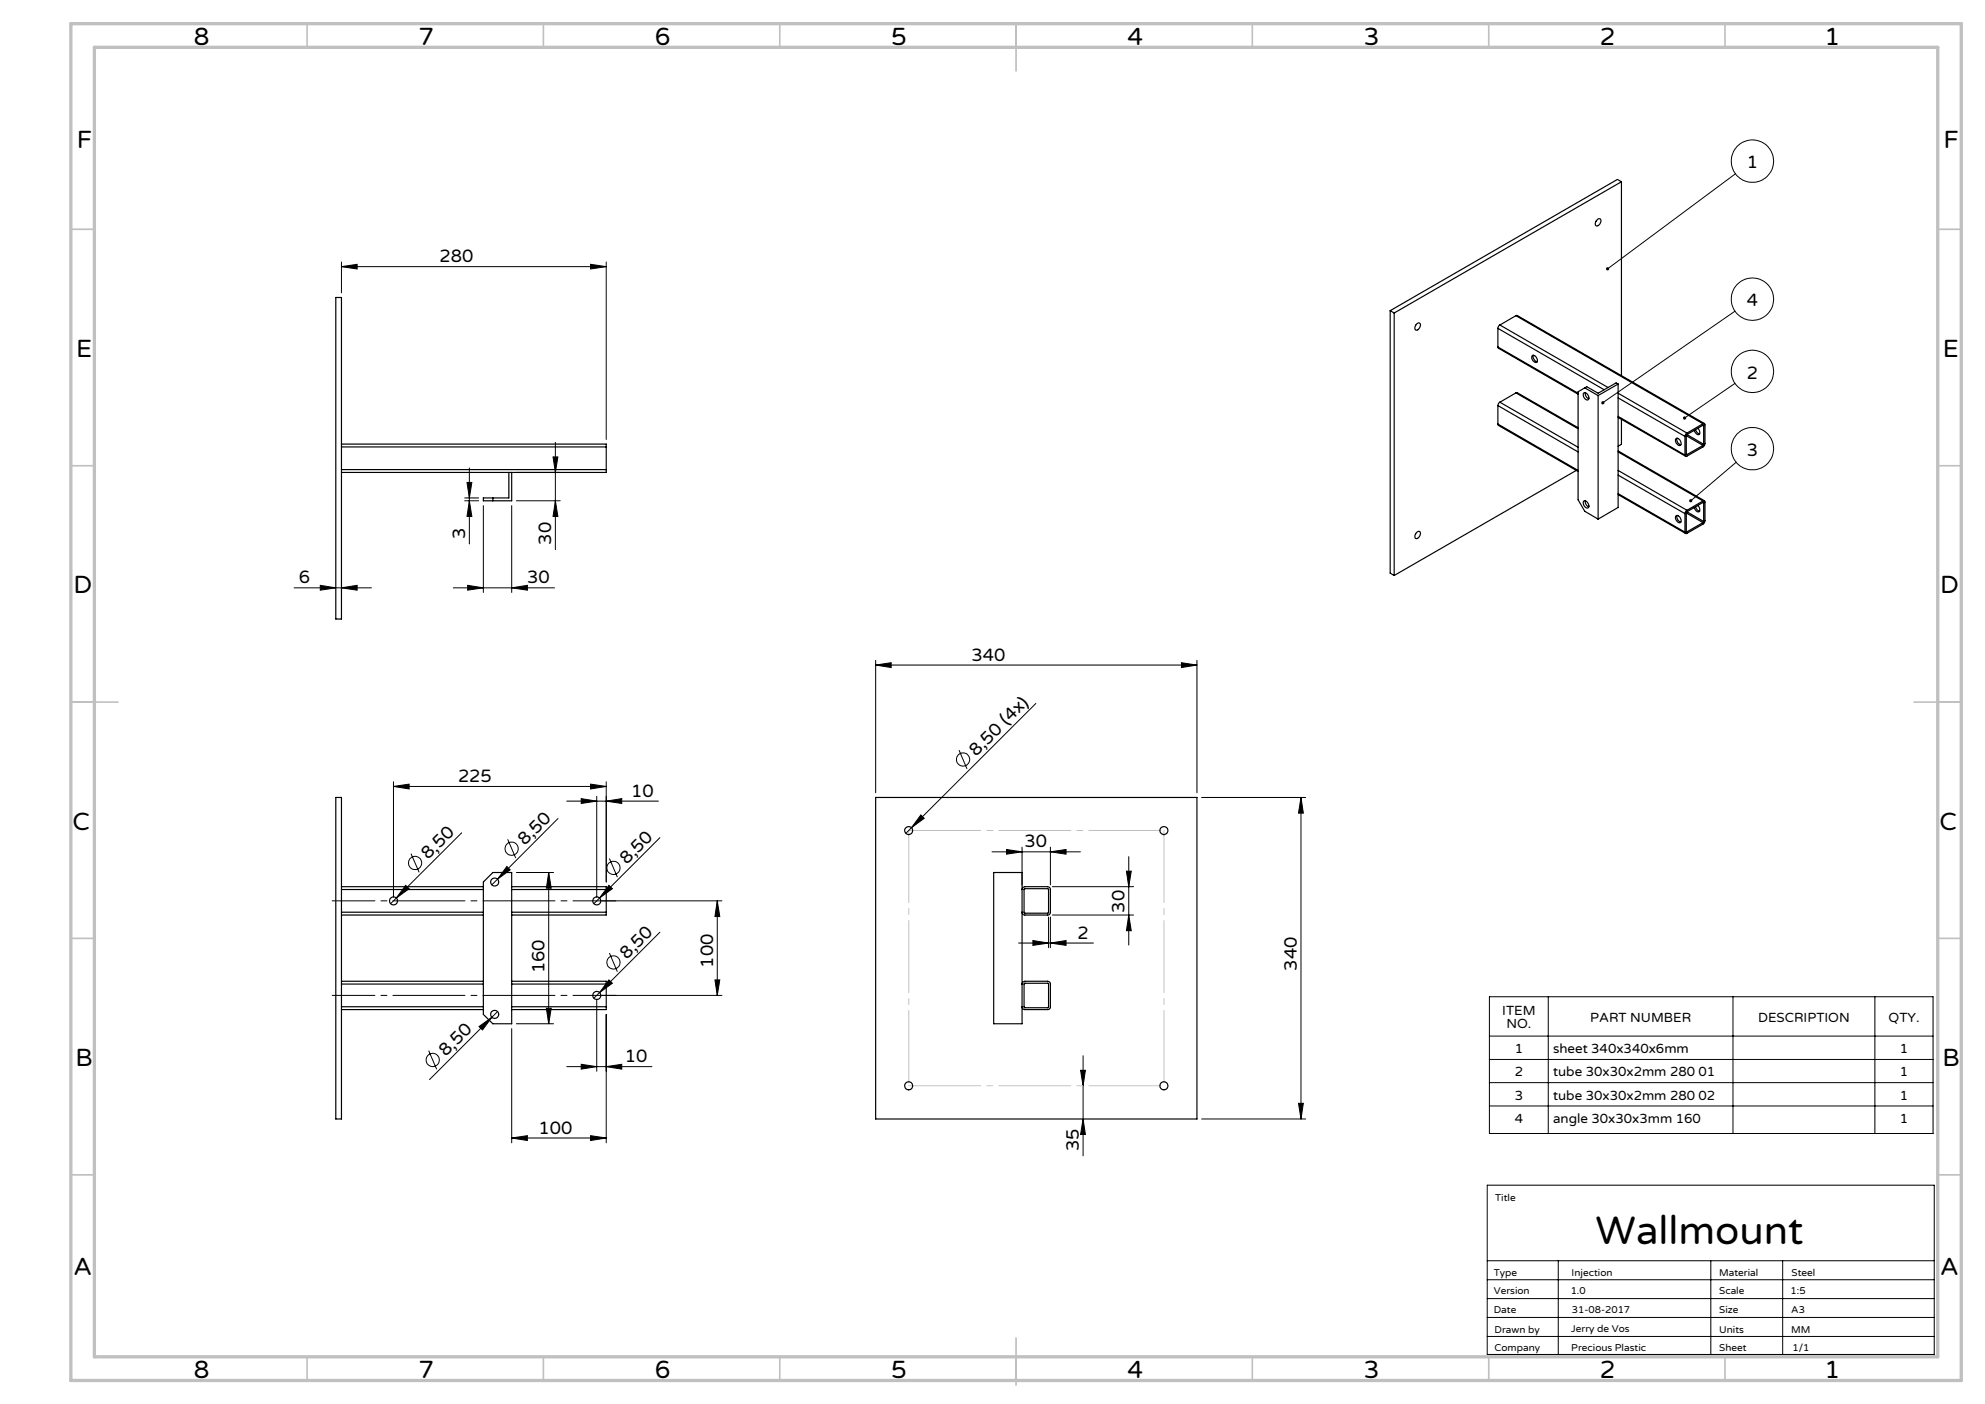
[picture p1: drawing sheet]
<svg xmlns="http://www.w3.org/2000/svg" width="420mm" height="297mm" viewBox="0 0 420 297" stroke-linecap="round" stroke-linejoin="round" font-family="sans-serif">
<!-- layer: Laag 1 -->
<g fill="none" stroke="#000" stroke-width=".21">
<path d="M367.2 36.8l-27.1 20.1M72.2 56.4l3.4-.5v1zM72.2 55.4v6.5M72.2 56.4h56.1M125 55.9l3.3 .5-3.3 .5zM128.3 55.4v37.6M367.1 65.8l-28 19.4M99.3 99v16.1M109.3 99.9h9.2M117 96.7h1l-.5 3.2zM117.5 93.6v22.7M367.1 81.1l-10.7 7.3"/>
<path d="M367.3 97.8l-9.5 8.1M98.3 105.9h3M98.3 105.3h3M98.8 102.1h1l-.5 3.2zM99.3 105.9l.5 3.4h-1zM102.3 107v18.3M108.3 107v18.3M109.3 105.9h9.2M117.5 105.9l.5 3.4h-1zM62.2 124.4h16.4M67.8 123.8l3.2 .6-3.2 .4zM72.2 124.4l3.4-.6v1z"/>
<path d="M95.9 124.4h21.4M99 123.8l3.3 .6-3.3 .4zM108.3 124.4l3.3-.6v1zM185.3 139.7v28M253.3 139.7v28M185.3 140.7l3.3-.5v1zM185.3 140.7h68M202.9 158.7l1.7 4M219.2 148.8l-27.5 27.5M250 140.2l3.3 .5-3.3 .5zM83.3 166.4l3.3-.5v1zM83.3 165.4v24.2"/>
<path d="M83.3 166.4h45M97.7 176.2l-15 15M107.4 177.5l1.7 4M118.1 173.1l-14 14.1M119.9 169.5h19.4M123 168.9l3.3 .6-3.3 .5zM125 165.9l3.3 .5-3.3 .5zM126.3 168.4v21.2M128.3 165.4v21.2M128.3 169.5l3.3-.6v1.1zM139.6 177.2l-13.9 14M194.8 172.4l.7 .7-2.6 2z"/>
<path d="M213 179.7l3.3 .5-3.3 .5zM216.3 179.2v8M222.2 179.2v8M254.2 168.7h22.1M275.3 168.7l.5 3.3h-1.1zM275.3 168.7v68M85.8 187.3l.8 .7-2.7 2zM87 180.6l1.7 3.9M107.2 183.3l.7 .7-2.6 2zM109.3 184.6h7.8M116.1 184.6v32M116.1 184.6l.5 3.3h-1z"/>
<path d="M127.3 190.6h25.5M128.8 187.3l.8 .7-2.7 2zM128.9 181.6l1.7 4M139.6 197.2l-13.9 14M151.8 190.6v20M151.8 190.6l.5 3.3h-1zM209.9 180.2h18.7M215.5 199.5h15.9M218.5 199l3.4 .5-3.4 .5zM221.9 194v6.5M222.2 180.2l3.4-.5v1zM222.2 199.5l3.4-.5v1z"/>
<path d="M222.2 194v6.5M222.7 193.6h17.2M222.7 187.6h17.2M238.3 184.3h1.1l-.6 3.3zM238.8 193.6l.6 3.3h-1.1zM238.8 181.2v18.7M101.4 217.2l2.7-2-2 2.7zM105.3 214l-14.4 14.4M108.3 217.6v24.2M109.3 216.6h7.8M115.6 213.3h1l-.5 3.3zM126.3 211.6v15"/>
<path d="M127.3 210.6h25.5M128.3 214.6v27.2M128.8 207.3l.8 .7-2.7 2zM128.9 201.6l1.7 4M151.3 207.3h1l-.5 3.3zM315.1 210.9h93.9v28.9h-93.9zM315.1 219.2h93.9M327.6 210.9v28.9M366.7 210.9v28.9M396.7 210.9v28.9M90.7 222.2l1.7 4M119.9 225.6h18"/>
<path d="M123 225.1l3.3 .5-3.3 .6zM128.3 225.6l3.3-.5v1.1zM228.6 226.4h1.1l-.5 3.3zM229.2 236.7l.5 3.3h-1.1zM229.2 223.3v21.2M254.2 236.7h22.1M274.7 233.4h1.1l-.5 3.3zM315.1 224.1h93.9M315.1 229h93.9M315.1 234h93.9M108.3 240.7l3.3-.5v1.1zM108.3 240.7h20"/>
<path d="M125 240.2l3.3 .5-3.3 .6zM314.7 266.7h94.6M314.7 270.7h94.6M314.7 274.7h94.6M314.7 278.7h94.6M329.7 266.7v19.8M362 266.7v19.8M377.2 266.7v19.8M314.7 282.7h94.6M409.3 286.5h-94.6v-35.8h94.6v36"/>
<circle cx="370.8" cy="34.1" r="4.5"/>
<circle cx="370.8" cy="63.3" r="4.5"/>
<circle cx="370.8" cy="78.6" r="4.5"/>
<circle cx="370.8" cy="94.9" r="4.5"/>
<circle cx="108.3" cy="179.5" r="1.4"/>
<circle cx="203.8" cy="160.7" r="1.4"/>
<circle cx="87.8" cy="182.6" r="1.4"/>
<circle cx="129.8" cy="183.6" r="1.39"/>
<circle cx="129.8" cy="203.6" r="1.39"/>
<circle cx="91.6" cy="224.2" r="1.39"/>
</g>
<path d="M70.3 190.6h60M70.3 210.6h60" fill="none" stroke="#000" stroke-width=".21" stroke-dasharray="15.2 1.3 1.3 1.3" stroke-dashoffset="6.2"/>
<path d="M192.3 175.7h54M192.3 175.7v54M246.3 175.7v54M192.3 229.7h54" fill="none" stroke="#c0c0c0" stroke-width=".21" stroke-dasharray="15.2 1.3 1.3 1.3"/>
<g fill="none" stroke="#c0c0c0" stroke-width=".35">
<path d="M65 5v5M115 5v5M165 5v5M215 5v10M265 5v5M315 5v5M365 5v5M15 48.5h5M410 48.5h5M15 98.5h5M410 98.5h5M15 148.5h10"/>
<path d="M405 148.5h10M15 198.5h5M410 198.5h5M15 248.5h5M410 248.5h5M65 287v5M115 287v5M165 287v5M215 283v10M265 287v5M315 287v5M365 287v5"/>
</g>
<path d="M15 5h400v287h-400zM20 10h390v277h-390z" fill="none" stroke="#c0c0c0" stroke-width=".7"/>
<g fill="#000">
<path d="M194.8 172.4l.7 .7-2.6 2zM85.8 187.3l.8 .7-2.7 2zM107.2 183.3l.7 .7-2.6 2zM128.8 187.3l.8 .7-2.7 2zM101.4 217.2l2.7-2-2 2.7zM128.8 207.3l.8 .7-2.7 2z"/>
<path d="M72.2 56.4l3.4-.5v1zM125 55.9l3.3 .5-3.3 .5z"/>
<path d="M339.9 56.7v.4l.2-.2-.2 .2a.35 .35 0 0 0 .5 0 .35 .35 0 0 0 0-.5 .35 .35 0 0 0-.5 .1zM356.2 88.2l-.1 .3 .3-.1-.2 .2a.35 .35 0 0 0 .5 .1 .35 .35 0 0 0 0-.5 .35 .35 0 0 0-.5 0zM357.5 105.7v.4l.3-.2-.3 .2a.34 .34 0 0 0 .5 .1 .34 .34 0 0 0 0-.5 .34 .34 0 0 0-.5 0zM338.9 85v.4l.2-.2-.2 .2a.34 .34 0 0 0 .5 0 .34 .34 0 0 0 0-.5 .34 .34 0 0 0-.5 .1z"/>
<path d="M98.8 102.1h1l-.5 3.2zM99.3 105.9l.5 3.4h-1z"/>
<path d="M117.5 105.9l.5 3.4h-1zM117 96.7h1l-.5 3.2z"/>
<path d="M72.2 124.4l3.4-.6v1zM67.8 123.8l3.2 .6-3.2 .4z"/>
<path d="M99 123.8l3.3 .6-3.3 .4zM108.3 124.4l3.3-.6v1z"/>
<path d="M250 140.2l3.3 .5-3.3 .5zM185.3 140.7l3.3-.5v1z"/>
<path d="M128.3 169.5l3.3-.6v1.1zM123 168.9l3.3 .6-3.3 .5z"/>
<path d="M151.8 190.6l.5 3.3h-1zM151.3 207.3h1l-.5 3.3zM116.1 184.6l.5 3.3h-1zM115.6 213.3h1l-.5 3.3z"/>
<path d="M218.5 199l3.4 .5-3.4 .5zM222.2 199.5l3.4-.5v1z"/>
<path d="M222.2 180.2l3.4-.5v1zM213 179.7l3.3 .5-3.3 .5z"/>
<path d="M123 225.1l3.3 .5-3.3 .6zM128.3 225.6l3.3-.5v1.1zM83.3 166.4l3.3-.5v1zM125 165.9l3.3 .5-3.3 .5zM108.3 240.7l3.3-.5v1.1zM125 240.2l3.3 .5-3.3 .6z"/>
<path d="M228.6 226.4h1.1l-.5 3.3zM229.2 236.7l.5 3.3h-1.1z"/>
<path d="M274.7 233.4h1.1l-.5 3.3zM275.3 168.7l.5 3.3h-1.1zM238.8 193.6l.6 3.3h-1.1zM238.3 184.3h1.1l-.6 3.3z"/>
</g>
<g fill="none" stroke="#000" stroke-width=".25">
<path d="M343.1 38.4l-.9-.4-48.1 27.7M343.1 38.4l-48.1 27.8M343.1 38.4v41.1M337.7 46.7v.1M338 46.4l.4-.2a.76 .76 0 0 1-.1 1.4l-.3 .2a.65 .65 0 0 1-.5-.6 .65 .65 0 0 1 .4-.6zM71 62.9h1.2v68h-1.2zM294.1 65.7l.9 .5M294.1 65.7v55.5l.9 .5M295 66.2v55.5M299.5 68.8v.1M299.9 68.4l.3-.1a.76 .76 0 0 1-.1 1.3 .47 .47 0 0 1-.7 .1 .47 .47 0 0 1 0-.7zM316.9 73.4l.1 .3 16.9 9.7"/>
<path d="M316.9 69.5v3.9M316.9 69.5l22.5 12.9M316.9 73.4l17 9.8M317.4 68.8l-.4 .3-.1 .4M317.4 68.8l22.9 13.2M320.7 66.8l.3-.1 39.6 22.9M320.7 66.8l-3.3 2M320.7 66.8l39.6 22.8M324.2 75.2a.95 .95 0 0 1 .9 1.5 .98 .98 0 0 1-.9-1.5zM324.4 75.1a1.18 1.18 0 0 0 .8 1.4M72.2 93.9h56.1v.6M72.2 99.3h56.1"/>
<path d="M72.2 94.5h56.1M107.7 99.9v5.4h-5.4v.6h6v-6M128.3 99.3v.6h-56.1M128.3 94.5v4.8M316.9 89.7l.1 .3 16.9 9.7M316.9 85.8v3.9M316.9 85.8l17 9.8M316.9 89.7l17 9.8M317.4 85.1l-.4 .3-.1 .4M317.4 85.1l16.5 9.5M320.7 83.1l.3-.1 12.9 7.5M320.7 83.1l-3.3 2"/>
<path d="M320.7 83.1l13.2 7.6M333.5 99.5l-38.5 22.2M335 83.2a.85 .85 0 0 1 .9 .1 .85 .85 0 0 1 .3 .9v.2a.67 .67 0 0 1-.8 .1 .67 .67 0 0 1-.4-.7zM335.3 82.1l2.8 1.6M335.3 82.1l-1.4 .8v22.8l1.4 2.5 2.8 1.6M335.4 83.1a1.2 1.2 0 0 0 .8 1.2M338.1 83.7v26.1M342.4 95.4l18.2 10.5M342.4 88.3l14.3 8.2M342.4 81.2l-4.3 2.5M342.4 81.2v26.1l-4.3 2.5M342.4 81.2l-.5-.2-3.8 2.2-2.4-1.4-.4 .3"/>
<path d="M342.4 99.5l14.5 8.4M342.4 95.6l17.9 10.4M342.4 84.2l14.1 8.1M342.4 83.2l14.5 8.4M342.4 88.1l14.1 8.2M343.1 88.7v5.3l-.7 .4M354.5 92.9a.73 .73 0 0 1 .8 0 .73 .73 0 0 1 .4 .7 .46 .46 0 0 1-.2 .6 .46 .46 0 0 1-.6-.3l-.4-.6zM354.9 92.7a1.13 1.13 0 0 0 .7 1.4M356.5 92.3v4M356.8 96.1l.1 .1M356.8 92.2v3.9M356.8 92.2l3.5 2"/>
<path d="M356.9 91.9l-.1 .3M356.9 91.6l-.4 .7M356.9 91.9l3.6 2.1M358.8 90.9l.3 .6 .5 .3M359.2 90.6a.78 .78 0 0 1 .1 1.4l-.5-.4-.3-.6M360.3 90l.2 .1M360.3 89.6a.25 .25 0 0 1 .3 0 .25 .25 0 0 1 .2 .3l-.2 4.3-3.7 2.4-.3-.1-.1-.2M360.3 94.2l-3.4 2M360.3 90l-3.4 1.9M360.3 89.6l-3.4 2M360.5 94l-.2 .2M360.5 90.1v3.9"/>
<path d="M104.3 105.3v.6M299.5 112.9v.1M299.7 112.7a.46 .46 0 0 1 .6-.3 .46 .46 0 0 1 .2 .7l-.2 .5a.5 .5 0 0 1-.7 .3 .5 .5 0 0 1-.2-.8zM335.1 106a.95 .95 0 0 1 .9 1.5 1.01 1.01 0 0 1-.9-1.5zM335.4 105.9a1.2 1.2 0 0 0 .8 1.3M342.4 104.6l14.3 8.3M342.4 100.5l14.1 8.2M342.4 104.4l14.1 8.2M354.5 109.2a.73 .73 0 0 1 .8 0 .73 .73 0 0 1 .4 .7 .46 .46 0 0 1-.2 .7 .46 .46 0 0 1-.6-.3l-.4-.7zM354.9 109a1.13 1.13 0 0 0 .7 1.4M356.5 108.7v3.9M356.8 112.4l.1 .1"/>
<path d="M356.8 108.5v3.9M356.8 108.5l3.5 2.1M356.9 108.3l-.1 .2M356.9 107.9l-.4 .8M356.9 108.3l3.6 2M358.8 107.2l.3 .6 .5 .3M359.2 107a.78 .78 0 0 1 .1 1.3l-.5-.3-.3-.6M360.3 106.3l.2 .1M360.3 106a.25 .25 0 0 1 .3-.1 .25 .25 0 0 1 .2 .3l-.2 4.4-3.7 2.2a.26 .26 0 0 1-.3 0 .26 .26 0 0 1-.1-.2M360.3 110.6l-3.4 1.9M360.3 106.3l-3.4 2M360.3 106l-3.4 1.9"/>
<path d="M360.5 110.3l-.2 .3M360.5 106.4v3.9M71 168.7h1.2v68h-1.2zM185.3 168.7h68v68h-68zM72.2 193.6h30.1M72.2 187.6h30.1M72.2 193h30.1M72.2 188.2h30.1M102.3 186.6l2-2h4v32h-4l-2-2zM108.3 187.6h20v.6M108.3 193h20M108.3 188.2h20"/>
<path d="M128.3 193v.6h-20M128.3 188.2v4.8M210.3 184.6h6v32h-6zM216.3 188.2a.6 .6 0 0 1 .6-.6h4.8a.6 .6 0 0 1 .5 .6v4.8a.6 .6 0 0 1-.5 .6h-4.8a.6 .6 0 0 1-.6-.6M216.7 188l5.2 .1-.1 5.1-5.1-.1zM72.2 213.6h30.1M72.2 207.6h30.1M72.2 213h30.1M72.2 208.2h30.1M108.3 207.6h20v.6M108.3 213h20M108.3 208.2h20"/>
<path d="M128.3 213v.6h-20M128.3 208.2v4.8M216.3 208.2a.6 .6 0 0 1 .6-.6h4.8a.6 .6 0 0 1 .5 .6v4.8a.6 .6 0 0 1-.5 .6h-4.8a.6 .6 0 0 1-.6-.6M216.7 208l5.2 .1-.1 5.1-5.1-.1z"/>
<circle cx="192.3" cy="175.7" r=".86"/>
<circle cx="246.3" cy="175.7" r=".86"/>
<circle cx="83.3" cy="190.6" r=".85"/>
<circle cx="104.7" cy="186.6" r=".85"/>
<circle cx="126.3" cy="190.6" r=".85"/>
<circle cx="104.7" cy="214.6" r=".85"/>
<circle cx="126.3" cy="210.6" r=".85"/>
<circle cx="192.3" cy="229.7" r=".85"/>
<circle cx="246.3" cy="229.7" r=".85"/>
</g>
<text font-size="8.5" x="337.6" y="263.1">Wallmount</text>
<g font-size="5.3">
<text x="41" y="9.5">8</text>
<text x="88.5" y="9.5">7</text>
<text x="138.5" y="9.5">6</text>
<text x="188.5" y="9.5">5</text>
<text x="238.5" y="9.5">4</text>
<text x="288.5" y="9.5">3</text>
<text x="338.5" y="9.5">2</text>
<text x="386" y="9.5">1</text>
<text x="16.2" y="31.3">F</text>
<text x="411.2" y="31.3">F</text>
<text x="16.1" y="75.5">E</text>
<text x="411.1" y="75.5">E</text>
<text x="15.5" y="125.5">D</text>
<text x="410.5" y="125.5">D</text>
<text x="15.4" y="175.5">C</text>
<text x="410.4" y="175.5">C</text>
<text x="16" y="225.5">B</text>
<text x="411" y="225.5">B</text>
<text x="15.5" y="269.8">A</text>
<text x="410.5" y="269.8">A</text>
<text x="41" y="291.5">8</text>
<text x="88.5" y="291.5">7</text>
<text x="138.5" y="291.5">6</text>
<text x="188.5" y="291.5">5</text>
<text x="238.5" y="291.5">4</text>
<text x="288.5" y="291.5">3</text>
<text x="338.5" y="291.5">2</text>
<text x="386" y="291.5">1</text>
</g>
<g font-size="3.8">
<text x="369.6" y="35.6">1</text>
<text x="93" y="55.5">280</text>
<text x="369.6" y="64.8">4</text>
<text x="369.6" y="80.1">2</text>
<text x="369.6" y="96.4">3</text>
<text x="98.4" y="114.1" transform="rotate(-90 98.4 114.1)">3</text>
<text x="116.6" y="115.2" transform="rotate(-90 116.6 115.2)">30</text>
<text x="63.2" y="123.4">6</text>
<text x="111.6" y="123.4">30</text>
<text x="205.6" y="139.8">340</text>
<text x="206.6" y="160.1" transform="rotate(-45 206.6 160.1)">8,50 (4x)</text>
<text x="96.9" y="165.5">225</text>
<text x="133.5" y="168.5">10</text>
<text x="111" y="179" transform="rotate(-45 111 179)">8,50</text>
<text x="216.8" y="179.3">30</text>
<text x="90.6" y="182" transform="rotate(-45 90.6 182)">8,50</text>
<text x="132.6" y="183.1" transform="rotate(-45 132.6 183.1)">8,50</text>
<text x="238" y="193.1" transform="rotate(-90 238 193.1)">30</text>
<text x="132.6" y="203.1" transform="rotate(-45 132.6 203.1)">8,50</text>
<text x="228" y="198.6">2</text>
<text x="115.2" y="205.9" transform="rotate(-90 115.2 205.9)">160</text>
<text x="150.9" y="204.7" transform="rotate(-90 150.9 204.7)">100</text>
<text x="274.4" y="205.3" transform="rotate(-90 274.4 205.3)">340</text>
<text x="94.4" y="223.7" transform="rotate(-45 94.4 223.7)">8,50</text>
<text x="132.2" y="224.7">10</text>
<text x="114" y="239.8">100</text>
<text x="228.3" y="243.5" transform="rotate(-90 228.3 243.5)">35</text>
</g>
<g font-size="2.8">
<text x="317.9" y="214.7">ITEM</text>
<text x="318.7" y="217.5">NO.</text>
<text x="336.5" y="216.1">PART NUMBER</text>
<text x="372" y="216.1">DESCRIPTION</text>
<text x="399.6" y="216.1">QTY.</text>
<text x="320.5" y="222.7">1</text>
<text x="320.5" y="227.7">2</text>
<text x="328.6" y="222.7">sheet 340x340x6mm</text>
<text x="328.6" y="227.7">tube 30x30x2mm 280 01</text>
<text x="402" y="222.7">1</text>
<text x="402" y="227.7">1</text>
<text x="320.5" y="232.6">3</text>
<text x="328.6" y="232.6">tube 30x30x2mm 280 02</text>
<text x="402" y="232.6">1</text>
<text x="320.5" y="237.6">4</text>
<text x="328.6" y="237.6">angle 30x30x3mm 160</text>
<text x="402" y="237.6">1</text>
</g>
<g font-size="2.1">
<text x="316.4" y="254">Title</text>
<text x="316.1" y="269.9">Type</text>
<text x="332.5" y="269.9">Injection</text>
<text x="363.8" y="269.9">Material</text>
<text x="379.1" y="269.9">Steel</text>
<text x="316.1" y="273.8">Version</text>
<text x="332.3" y="273.8">1.0</text>
<text x="363.8" y="273.8">Scale</text>
<text x="378.9" y="273.8">1:5</text>
<text x="316.1" y="277.8">Date</text>
<text x="316.2" y="281.9">Drawn by</text>
<text x="332.5" y="281.8">Jerry de Vos</text>
<text x="332.6" y="277.8">31-08-2017</text>
<text x="363.8" y="277.8">Size</text>
<text x="363.8" y="281.9">Units</text>
<text x="379" y="277.8">A3</text>
<text x="379" y="281.9">MM</text>
<text x="316.2" y="285.8">Company</text>
<text x="332.5" y="285.8">Precious Plastic</text>
<text x="363.8" y="285.8">Sheet</text>
<text x="379.3" y="285.8">1/1</text>
</g>
</svg>
